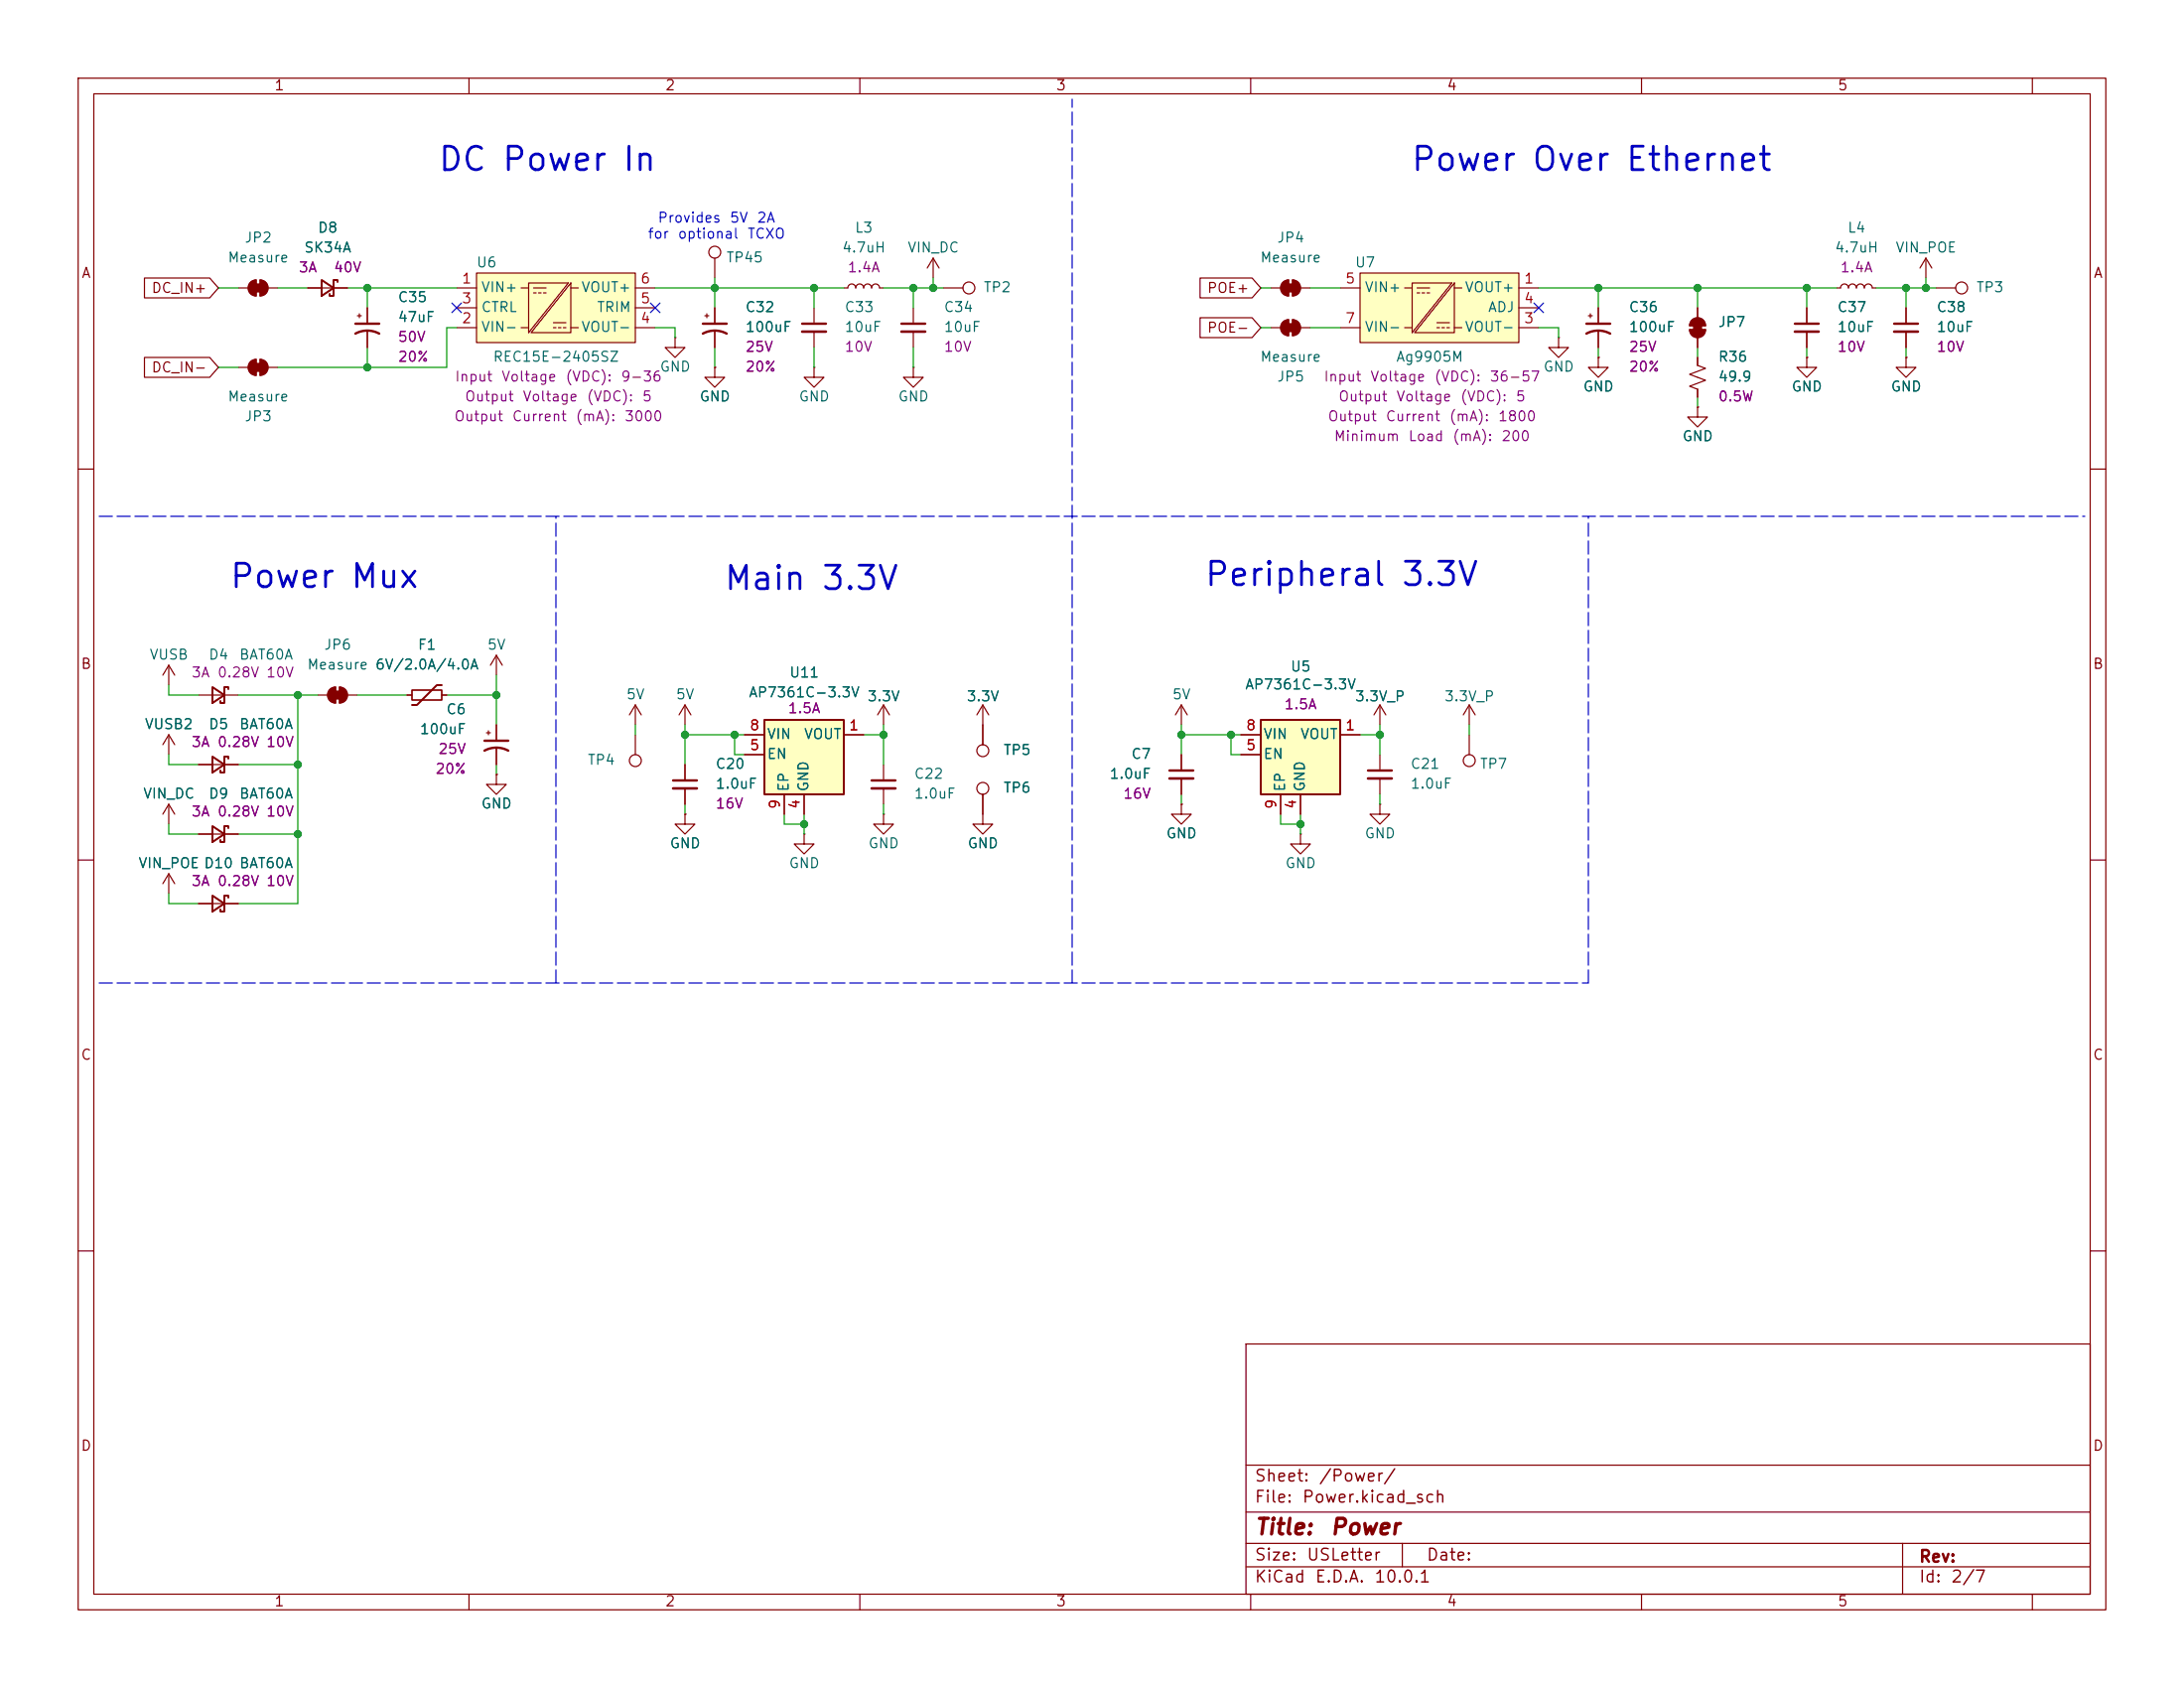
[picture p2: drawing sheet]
<svg xmlns="http://www.w3.org/2000/svg" width="279mm" height="216mm" viewBox="0 0 279 216" stroke-linecap="round" stroke-linejoin="round" font-family="sans-serif">
<g fill="none" stroke="#840000" stroke-width=".15">
<path d="M10 10h259.4v195.9h-259.4zM12 12h255.4v191.9h-255.4zM60 10v2M110 10v2M160 10v2M210 10v2M260 10v2M234.9 36.8h.6a.51 .51 0 0 1 .5-.5 .51 .51 0 0 1 .5 .5 .51 .51 0 0 1 .5-.5 .51 .51 0 0 1 .5 .5 .51 .51 0 0 1 .5-.5 .51 .51 0 0 1 .5 .5 .51 .51 0 0 1 .5-.5 .51 .51 0 0 1 .5 .5h.5M243.8 45.7v1.3h1.3l-1.3 1.3-1.2-1.3h1.2M243.8 45.7h.1M10 60h2M267.4 60h2"/>
<path d="M62.2 93.7h.5M62.5 93.5v.5M63.5 99.1v1.2h1.3l-1.3 1.3-1.3-1.3h1.3M63.5 99.1h.1M63.5 83.8l-.8 1.3M63.5 83.8l.8 1.3M63.5 83.8v2.6M63.5 92.7v2M63.5 95.8v2M10 110h2M267.4 110h2M10 160h2"/>
<path d="M159.4 171.9h108v32h-108zM267.4 160h2M159.4 197.4h108M159.4 193.4h108M159.4 187.4h108M179.4 197.4v3M243.4 197.4v6.5M60 203.9v2M110 203.9v2M159.4 200.4h108M160 203.9v2M210 203.9v2"/>
<path d="M260 203.9v2"/>
</g>
<path d="M62 96a3.2 3.2 0 0 1 3 0M62 94.7h3" fill="none" stroke="#840000" stroke-width=".3"/>
<path d="M61 34.9h20.3v8.9h-20.3z" fill="#ffffc2"/>
<g fill="none" stroke="#840000" stroke-width=".15">
<path d="M58.4 36.8h2.6M58.4 39.4h2.6M61 34.9h20.3v8.9h-20.3zM66.7 36.8h.9M67.6 36.2h5.1l-5.1 6.3zM68.3 36.8h1.5M68.3 37.5h.3M68.9 37.5h.3M69.5 37.5h.3M73 36.2v6.3h-5.1zM73 36.8h1M81.3 36.8h2.5"/>
<path d="M81.3 39.4h2.5M119.4 33l-.8 1.3M119.4 33l.7 1.3M119.4 33v2.6M120.6 36.8h2.6M231.1 39.4v2M58.4 41.9h2.6M66.7 41.9h.9M70.8 41.9h.3M70.8 41.3h1.6M71.4 41.9h.4M72.1 41.9h.3"/>
<path d="M73 41.9h1M81.3 41.9h2.5M86.4 43.2v1.3h1.2l-1.2 1.2-1.3-1.2h1.3M86.4 43.2h.1M231.1 45.7v1.3h1.3l-1.3 1.3-1.2-1.3h1.2M231.1 45.7h.1M231.1 42.4v2.1M87.6 97.8v2M113 97.8v2M21.6 111.8l-.8 1.2M21.6 111.8l.8 1.2M21.6 111.8v2.5"/>
<path d="M87.6 100.8v2.1M113 100.8v2.1"/>
<circle cx="124" cy="36.8" r=".76"/>
</g>
<path d="M229.6 41.4h3.1M86.1 99.8h3.1M111.5 99.8h3.1" fill="none" stroke="#840000" stroke-width=".3"/>
<path d="M229.6 42.4h3.1M86.1 100.8h3.1M111.5 100.8h3.1" fill="none" stroke="#840000" stroke-width=".33"/>
<path d="M161.3 92.1h10.1v9.5h-10.1z" fill="#ffffc2"/>
<path d="M27.2 87.9l1.5 1-1.5 1zM29.2 88.1v-.2h-.5v2h-.5v-.2M161.3 92.1h10.1v9.5h-10.1z" fill="none" stroke="#840000" stroke-width=".25"/>
<g fill="none" stroke="#840000" stroke-width=".15">
<path d="M25.4 88.9h5.1M81.3 90.2v2.5M81.3 94v2.5M81.3 90.2l-.8 1.2M81.3 90.2l.7 1.2M87.6 90.2l-.7 1.2M87.6 90.2l.8 1.2M87.6 90.2v2.5M158.7 94h2.6M158.7 96.5h2.6M171.4 94h2.6M87.6 104.1v1.3h1.3l-1.3 1.3-1.2-1.3h1.2"/>
<path d="M87.6 104.1h.1M163.8 101.6v2.5M166.4 101.6v2.5"/>
<circle cx="81.3" cy="97.3" r=".76"/>
</g>
<path d="M97.8 92.1h10.1v9.5h-10.1z" fill="#ffffc2"/>
<path d="M56.5 87.6h-.6l-2.6 2.6h-.6M97.8 92.1h10.1v9.5h-10.1z" fill="none" stroke="#840000" stroke-width=".25"/>
<g fill="none" stroke="#840000" stroke-width=".15">
<path d="M91.4 33v2.6M104.1 47v1.3h1.3l-1.3 1.2-1.2-1.2h1.2M104.1 47h.1M199.4 43.2v1.3h1.3l-1.3 1.2-1.3-1.2h1.3M199.4 43.2h.1M52.1 88.9h.6M56.5 88.9h.6M95.2 94h2.6M95.2 96.5h2.6M107.9 94h2.6M113 90.2l-.7 1.2M113 90.2l.8 1.2"/>
<path d="M113 90.2v2.5M21.6 102.9l-.8 1.2M21.6 102.9l.8 1.2M21.6 102.9v2.5M100.3 101.6v2.5M102.9 106.7v1.3h1.2l-1.2 1.2-1.3-1.2h1.3M102.9 106.7h.1M102.9 101.6v2.5M113 104.1v1.3h1.3l-1.3 1.3-1.2-1.3h1.2M113 104.1h.1M166.4 106.7v1.3h1.2l-1.2 1.2-1.3-1.2h1.3M166.4 106.7h.1"/>
<circle cx="91.4" cy="32.3" r=".76"/>
</g>
<path d="M52.7 88.3h3.8v1.2h-3.8z" fill="none" stroke="#840000" stroke-width=".2"/>
<path d="M174 34.9h20.3v8.9h-20.3z" fill="#ffffc2"/>
<g fill="none" stroke="#840000" stroke-width=".15">
<path d="M18.5 35.6h8.3l1.1 1.2-1.1 1.3h-8.3zM30.5 36.8h1.2M32 36.1l.4-.2 .4-.1v2a1.02 1.02 0 0 1-1-.6 1.02 1.02 0 0 1 .2-1.1zM33.3 35.8a1.02 1.02 0 0 1 1 1 1.02 1.02 0 0 1-1 1zM34.3 36.8h1.3M39.4 36.8h5M47 39.4v2M91.4 39.4v2M104.1 39.4v2M107.9 36.8h.6a.51 .51 0 0 1 .5-.5 .51 .51 0 0 1 .5 .5 .51 .51 0 0 1 .5-.5 .51 .51 0 0 1 .5 .5 .51 .51 0 0 1 .5-.5 .51 .51 0 0 1 .5 .5 .51 .51 0 0 1 .5-.5 .51 .51 0 0 1 .5 .5h.5M116.8 39.4v2M153.5 35.6h6.7l1.1 1.2-1.1 1.3h-6.7z"/>
<path d="M162.6 36.8h1.2M164.1 36.1l.4-.2 .3-.1v2a1.02 1.02 0 0 1-.9-.6 1.02 1.02 0 0 1 .2-1.1zM165.4 35.8a1.02 1.02 0 0 1 1 1 1.02 1.02 0 0 1-1 1zM166.4 36.8h1.2M171.4 36.8h2.6M174 34.9h20.3v8.9h-20.3zM179.7 36.8h1M180.7 36.2h5l-5 6.3zM181.3 36.8h1.6M181.3 37.5h.3M181.9 37.5h.3M182.6 37.5h.3"/>
<path d="M186.1 36.2v6.3h-5.1zM186.1 36.8h.9M194.3 36.8h2.5M194.3 39.4h2.5M204.5 39.4v2M217.2 39.4v1.2M231.1 39.4v2M243.8 39.4v2M246.4 33l-.8 1.3M246.4 33l.7 1.3M246.4 33v2.6M247.6 36.8h2.6"/>
<path d="M18.5 45.7h8.3l1.1 1.3-1.1 1.3h-8.3zM30.5 47h1.2M32 46.3l.4-.3h.4v2a1.02 1.02 0 0 1-1-.6 1.02 1.02 0 0 1 .2-1.1zM33.3 46a1.02 1.02 0 0 1 1 1 1.02 1.02 0 0 1-1 1zM34.3 47h1.3M45.7 40.4h.5M46 40.1v.5M47 42.4v2.1M90.2 40.4h.5M90.4 40.1v.5M91.4 47v1.3h1.3l-1.3 1.2-1.2-1.2h1.2M91.4 47h.1"/>
<path d="M91.4 42.4v2.1M104.1 42.4v2.1M116.8 47v1.3h1.3l-1.3 1.2-1.2-1.2h1.2M116.8 47h.1M116.8 42.4v2.1M153.5 40.6h6.7l1.1 1.3-1.1 1.3h-6.7zM162.6 41.9h1.2M164.1 41.2l.4-.2 .3-.1v2a1.02 1.02 0 0 1-.9-.6 1.02 1.02 0 0 1 .2-1.1zM165.4 40.9a1.02 1.02 0 0 1 1 1 1.02 1.02 0 0 1-1 1zM166.4 41.9h1.2M171.4 41.9h2.6M179.7 41.9h1"/>
<path d="M183.8 41.9h.3M183.8 41.3h1.6M184.5 41.9h.3M185.1 41.9h.3M186.1 41.9h.9M194.3 41.9h2.5M203.2 40.4h.5M203.5 40.1v.5M204.5 45.7v1.3h1.2l-1.2 1.3-1.3-1.3h1.3M204.5 45.7h.1M204.5 42.4v2.1M216.2 42.2h2a1.02 1.02 0 0 1-1 1 1.02 1.02 0 0 1-1-1z"/>
<path d="M216.4 40.9a1.02 1.02 0 0 1 1.2-.2 1.02 1.02 0 0 1 .6 1h-2v-.5zM217.2 52.1v1.2h1.2l-1.2 1.3-1.3-1.3h1.3M217.2 52.1h.1M217.2 45.7v1l1 .4-2 .8 2 .7-2 .8 1 .4v1M217.2 43.2v1.3M231.1 45.7h.1M231.1 42.4v2.1M243.8 45.7h.1M243.8 42.4v2.1M21.6 85.1l-.8 1.3M21.6 85.1l.8 1.3M21.6 85.1v2.5"/>
<path d="M21.6 94v2.5M21.6 94l-.8 1.3M21.6 94l.8 1.3M25.4 97.8h5.1M40.6 88.9h1.3M42.2 88.2l.4-.3h.3v2a1.02 1.02 0 0 1-.9-.6 1.02 1.02 0 0 1 .2-1.1zM43.4 87.9a1.02 1.02 0 0 1 1 1 1.02 1.02 0 0 1-1 1zM44.4 88.9h1.3M52.1 88.9h.6M56.5 88.9h.6M63.5 99.1h.1M63.5 92.7v2"/>
<path d="M63.5 95.8v2M87.6 97.8v2M95.2 94h2.6M95.2 96.5h2.6M107.9 94h2.6M125.7 90.2v5.1M125.7 90.2l-.7 1.2M125.7 90.2l.8 1.2M151.1 90.2v2.5M151.1 96.5v2.1M151.1 99.6v2M151.1 90.2l-.7 1.2"/>
<path d="M151.1 90.2l.8 1.2M158.7 94h2.6M158.7 96.5h2.6M171.4 94h2.6M176.5 90.2l.8 1.2M176.5 90.2v2.5M176.5 96.5v2.1M176.5 99.6v2M176.5 90.2l-.7 1.2M188 90.2v2.5M188 94v2.5M188 90.2l.7 1.2"/>
<path d="M188 90.2l-.8 1.2M25.4 115.6h5.1M25.4 106.7h5.1M87.6 104.1h.1M87.6 100.8v2.1M100.3 101.6v2.5M102.9 101.6v2.5M125.7 101.6v3.8h1.3l-1.3 1.3-1.2-1.3h1.2M151.1 102.9v1.2h1.3l-1.3 1.3-1.2-1.3h1.2M151.1 102.9h.1M163.8 101.6v2.5M166.4 101.6v2.5"/>
<path d="M176.5 102.9v1.2h1.3l-1.3 1.3-1.2-1.3h1.2M176.5 102.9h.1"/>
<circle cx="251" cy="36.8" r=".76"/>
<circle cx="125.7" cy="96" r=".76"/>
<circle cx="188" cy="97.3" r=".76"/>
<circle cx="125.7" cy="100.8" r=".76"/>
</g>
<path d="M45.5 42.7a3.2 3.2 0 0 1 3 0M45.5 41.4h3M89.9 42.7a3.2 3.2 0 0 1 3.1 0M89.9 41.4h3.1M102.6 41.4h3.1M115.3 41.4h3.1M202.9 42.7a3.2 3.2 0 0 1 3.1 0M202.9 41.4h3.1M242.3 41.4h3.1M149.6 98.6h3.1M175 98.6h3.1" fill="none" stroke="#840000" stroke-width=".3"/>
<g fill="#840000" stroke="#840000" stroke-width=".15">
<path d="M42.7 88.4h1v1h-1z"/>
<path d="M42.2 88.2l.4-.3h.3v2a1.02 1.02 0 0 1-.9-.6 1.02 1.02 0 0 1 .2-1.1z"/>
<path d="M43.4 87.9a1.02 1.02 0 0 1 1 1 1.02 1.02 0 0 1-1 1z"/>
<path d="M216.7 41.4h1v1h-1z"/>
<path d="M216.2 42.2h2a1.02 1.02 0 0 1-1 1 1.02 1.02 0 0 1-1-1z"/>
<path d="M216.4 40.9a1.02 1.02 0 0 1 1.2-.2 1.02 1.02 0 0 1 .6 1h-2v-.5z"/>
<path d="M164.6 41.4h1v1h-1z"/>
<path d="M164.1 41.2l.4-.2 .3-.1v2a1.02 1.02 0 0 1-.9-.6 1.02 1.02 0 0 1 .2-1.1z"/>
<path d="M165.4 40.9a1.02 1.02 0 0 1 1 1 1.02 1.02 0 0 1-1 1z"/>
<path d="M164.6 36.3h1v1h-1z"/>
<path d="M164.1 36.1l.4-.2 .3-.1v2a1.02 1.02 0 0 1-.9-.6 1.02 1.02 0 0 1 .2-1.1z"/>
<path d="M165.4 35.8a1.02 1.02 0 0 1 1 1 1.02 1.02 0 0 1-1 1z"/>
<path d="M32.5 46.5h1v1h-1z"/>
<path d="M32 46.3l.4-.3h.4v2a1.02 1.02 0 0 1-1-.6 1.02 1.02 0 0 1 .2-1.1z"/>
<path d="M33.3 46a1.02 1.02 0 0 1 1 1 1.02 1.02 0 0 1-1 1z"/>
<path d="M32.5 36.3h1v1h-1z"/>
<path d="M32 36.1l.4-.2 .4-.1v2a1.02 1.02 0 0 1-1-.6 1.02 1.02 0 0 1 .2-1.1z"/>
<path d="M33.3 35.8a1.02 1.02 0 0 1 1 1 1.02 1.02 0 0 1-1 1z"/>
</g>
<path d="M102.6 42.4h3.1M115.3 42.4h3.1M242.3 42.4h3.1M149.6 99.6h3.1M175 99.6h3.1" fill="none" stroke="#840000" stroke-width=".33"/>
<path d="M41.1 35.8l1.6 1-1.6 1zM43.2 36.1v-.3h-.5v2h-.5v-.2M27.2 96.8l1.5 1-1.5 1zM29.2 97v-.2h-.5v2h-.5v-.2M27.2 114.6l1.5 1-1.5 1zM27.2 105.7l1.5 1-1.5 1zM29.2 114.8v-.2h-.5v2h-.5v-.3M29.2 105.9v-.2h-.5v2h-.5v-.3" fill="none" stroke="#840000" stroke-width=".25"/>
<path d="M12.7 66h254M12.7 125.7h190.5M71.1 125.7v-59.7M137.2 125.7v-113M203.2 125.7v-59.7" fill="none" stroke="#0000c2" stroke-width=".15" stroke-dasharray="1.7 .6"/>
<g fill="none" stroke="#009600" stroke-width=".15">
<path d="M27.9 36.8h2.6M35.6 36.8h3.8M44.4 36.8h14M47 36.8v2.6M83.8 36.8h24.1M91.4 35.6v3.8M104.1 36.8v2.6M113 36.8h7.6M116.8 36.8v2.6M119.4 35.6v1.2M161.3 36.8h1.3M167.6 36.8h3.8"/>
<path d="M196.8 36.8h38.1M204.5 36.8v2.6M217.2 36.8v2.6M231.1 36.8v2.6M240 36.8h7.6M243.8 36.8v2.6M246.4 35.6v1.2M27.9 47h2.6M47 44.5v2.5M58.4 41.9h-1.3v5.1h-21.5M83.8 41.9h2.6v1.3M91.4 44.5v2.5"/>
<path d="M104.1 44.5v2.5M116.8 44.5v2.5M161.3 41.9h1.3M167.6 41.9h3.8M196.8 41.9h2.6v1.3M204.5 44.5v1.2M217.2 44.5v1.2M217.2 50.8v1.3M231.1 44.5v1.2M243.8 44.5v1.2M21.6 87.6v1.3h3.8M21.6 96.5v1.3h3.8"/>
<path d="M30.5 97.8h7.6M30.5 88.9h10.1M38.1 88.9v26.7h-7.6M45.7 88.9h6.4M57.1 88.9h6.4M63.5 86.4v6.3M63.5 97.8v1.3M81.3 92.7v1.3M87.6 94h7.6M87.6 92.7v5.1M94 94v2.5h1.2M110.5 94h2.5"/>
<path d="M113 92.7v5.1M151.1 94h7.6M151.1 92.7v3.8M157.5 94v2.5h1.2M174 94h2.5M176.5 92.7v3.8M188 92.7v1.3M21.6 105.4v1.3h3.8M21.6 114.3v1.3h3.8M30.5 106.7h7.6M87.6 102.9v1.2M100.3 104.1v1.3h2.6"/>
<path d="M102.9 104.1v2.6M113 102.9v1.2M151.1 101.6v1.3M163.8 104.1v1.3h2.6M166.4 104.1v2.6M176.5 101.6v1.3"/>
</g>
<path d="M57.8 38.8l1.2 1.2M59 38.8l-1.2 1.2M83.2 38.8l1.2 1.2M84.4 38.8l-1.2 1.2M196.2 38.8l1.3 1.2M197.5 38.8l-1.3 1.2" fill="none" stroke="#000084" stroke-width=".15"/>
<g fill="#009600" stroke="#009600" stroke-width=".13">
<circle cx="87.6" cy="94" r=".46"/>
<circle cx="94" cy="94" r=".46"/>
<circle cx="113" cy="94" r=".46"/>
<circle cx="204.5" cy="36.8" r=".46"/>
<circle cx="217.2" cy="36.8" r=".46"/>
<circle cx="246.4" cy="36.8" r=".46"/>
<circle cx="243.8" cy="36.8" r=".46"/>
<circle cx="231.1" cy="36.8" r=".46"/>
<circle cx="91.4" cy="36.8" r=".46"/>
<circle cx="104.1" cy="36.8" r=".46"/>
<circle cx="116.8" cy="36.8" r=".46"/>
<circle cx="119.4" cy="36.8" r=".46"/>
<circle cx="176.5" cy="94" r=".46"/>
<circle cx="157.5" cy="94" r=".46"/>
<circle cx="151.1" cy="94" r=".46"/>
<circle cx="166.4" cy="105.4" r=".46"/>
<circle cx="63.5" cy="88.9" r=".46"/>
<circle cx="38.1" cy="97.8" r=".46"/>
<circle cx="38.1" cy="88.9" r=".46"/>
<circle cx="38.1" cy="106.7" r=".46"/>
<circle cx="47" cy="36.8" r=".46"/>
<circle cx="47" cy="47" r=".46"/>
<circle cx="102.9" cy="105.4" r=".46"/>
</g>
<g font-size="3" fill="#0000c2">
<text x="55.9" y="22.6">DC Power In</text>
<text x="180.3" y="22.6">Power Over Ethernet</text>
<text x="29.2" y="76">Power Mux</text>
<text x="92.5" y="76.2">Main 3.3V</text>
<text x="153.9" y="75.7">Peripheral 3.3V</text>
</g>
<g font-size="2" fill="#840000">
<text x="160.4" y="196.8">Title:</text>
<text x="170.1" y="196.8">Power</text>
</g>
<g font-size="1.5" fill="#840000">
<text x="160.4" y="189.9">Sheet:</text>
<text x="168.6" y="189.9">/Power/</text>
<text x="160.4" y="192.6">File:</text>
<text x="166.5" y="192.6">Power.kicad_sch</text>
<text x="160.4" y="202.8">KiCad</text>
<text x="160.4" y="200">Size:</text>
<text x="167.1" y="200">USLetter</text>
<text x="168.1" y="202.8">E.D.A.</text>
<text x="175.7" y="202.8">10.0.1</text>
<text x="182.4" y="200">Date:</text>
<text x="245.4" y="200.2">Rev:</text>
<text x="245.4" y="202.8">Id:</text>
<text x="249.5" y="202.8">2/7</text>
</g>
<g font-size="1.3" fill="#840000">
<text x="35" y="11.9">1</text>
<text x="85" y="11.9">2</text>
<text x="135" y="11.9">3</text>
<text x="185" y="11.9">4</text>
<text x="235" y="11.9">5</text>
<text x="10.3" y="35.9">A</text>
<text x="267.7" y="35.9">A</text>
<text x="19.3" y="37.8">DC_IN+</text>
<text x="154.3" y="37.8">POE+</text>
<text x="19.3" y="47.9">DC_IN-</text>
<text x="154.3" y="42.9">POE-</text>
<text x="10.3" y="85.9">B</text>
<text x="267.7" y="85.9">B</text>
<text x="10.3" y="135.9">C</text>
<text x="267.7" y="135.9">C</text>
<text x="10.3" y="185.9">D</text>
<text x="267.7" y="185.9">D</text>
<text x="35" y="205.8">1</text>
<text x="85" y="205.8">2</text>
<text x="135" y="205.8">3</text>
<text x="185" y="205.8">4</text>
<text x="235" y="205.8">5</text>
</g>
<g font-size="1.3" fill="#0000c2">
<text x="84.1" y="28.8">Provides</text>
<text x="93.3" y="28.8">5V</text>
<text x="96.7" y="28.8">2A</text>
<text x="82.8" y="30.8">for</text>
<text x="86.6" y="30.8">optional</text>
<text x="95.5" y="30.8">TCXO</text>
</g>
<g font-size="1.3" fill="#006464">
<text x="29" y="33.9">Measure</text>
<text x="31.2" y="31.3">JP2</text>
<text x="38.8" y="32.6">SK34A</text>
<text x="40.6" y="30.1">D8</text>
<text x="60.9" y="34.5">U6</text>
<text x="92.8" y="33.9">TP45</text>
<text x="107.6" y="32.6">4.7uH</text>
<text x="109.3" y="30.1">L3</text>
<text x="116" y="32.6">VIN_DC</text>
<text x="161.1" y="33.9">Measure</text>
<text x="163.3" y="31.3">JP4</text>
<text x="173.3" y="34.5">U7</text>
<text x="234.6" y="32.6">4.7uH</text>
<text x="236.3" y="30.1">L4</text>
<text x="242.4" y="32.6">VIN_POE</text>
<text x="50.8" y="39">C35</text>
<text x="50.8" y="41.5">47uF</text>
<text x="61.5" y="37.7">VIN+</text>
<text x="61.5" y="40.2">CTRL</text>
<text x="74.3" y="37.7">VOUT+</text>
<text x="76.3" y="40.2">TRIM</text>
<text x="95.3" y="40.2">C32</text>
<text x="108" y="40.2">C33</text>
<text x="120.7" y="40.2">C34</text>
<text x="125.7" y="37.7">TP2</text>
<text x="174.5" y="37.7">VIN+</text>
<text x="187.3" y="37.7">VOUT+</text>
<text x="190.3" y="40.2">ADJ</text>
<text x="208.3" y="40.2">C36</text>
<text x="235" y="40.2">C37</text>
<text x="247.7" y="40.2">C38</text>
<text x="252.7" y="37.7">TP3</text>
<text x="61.5" y="42.8">VIN-</text>
<text x="63" y="46.6">REC15E-2405SZ</text>
<text x="74.3" y="42.8">VOUT-</text>
<text x="84.3" y="47.9">GND</text>
<text x="95.3" y="42.8">100uF</text>
<text x="108" y="42.8">10uF</text>
<text x="120.7" y="42.8">10uF</text>
<text x="161.1" y="46.6">Measure</text>
<text x="174.5" y="42.8">VIN-</text>
<text x="178.5" y="46.6">Ag9905M</text>
<text x="187.3" y="42.8">VOUT-</text>
<text x="197.4" y="47.9">GND</text>
<text x="208.3" y="42.8">100uF</text>
<text x="219.7" y="42.1">JP7</text>
<text x="219.7" y="46.6">R36</text>
<text x="235" y="42.8">10uF</text>
<text x="247.7" y="42.8">10uF</text>
<text x="29" y="51.7">Measure</text>
<text x="89.4" y="51.7">GND</text>
<text x="102.1" y="51.7">GND</text>
<text x="114.8" y="51.7">GND</text>
<text x="163.3" y="49.1">JP5</text>
<text x="202.4" y="50.4">GND</text>
<text x="219.7" y="49.1">49.9</text>
<text x="229.1" y="50.4">GND</text>
<text x="241.8" y="50.4">GND</text>
<text x="31.2" y="54.2">JP3</text>
<text x="215.1" y="56.7">GND</text>
<text x="41.4" y="83.4">JP6</text>
<text x="53.4" y="83.4">F1</text>
<text x="62.2" y="83.4">5V</text>
<text x="19" y="84.7">VUSB</text>
<text x="26.6" y="84.7">D4</text>
<text x="30.5" y="84.7">BAT60A</text>
<text x="39.2" y="86">Measure 6V/2.0A/4.0A</text>
<text x="47.9" y="86">6V/2.0A/4.0A</text>
<text x="80" y="89.8">5V</text>
<text x="86.4" y="89.8">5V</text>
<text x="95.7" y="89.5">AP7361C-3.3V</text>
<text x="100.9" y="87">U11</text>
<text x="149.9" y="89.8">5V</text>
<text x="159.2" y="88.5">AP7361C-3.3V</text>
<text x="165" y="86.2">U5</text>
<text x="18.4" y="93.6">VUSB2</text>
<text x="26.6" y="93.6">D5</text>
<text x="30.5" y="93.6">BAT60A</text>
<text x="53.6" y="94.2">100uF</text>
<text x="57" y="91.7">C6</text>
<text x="98" y="94.8">VIN</text>
<text x="102.8" y="94.8">VOUT</text>
<text x="110.9" y="90">3.3V</text>
<text x="123.6" y="90">3.3V</text>
<text x="161.5" y="94.8">VIN</text>
<text x="166.3" y="94.8">VOUT</text>
<text x="173.3" y="90">3.3V_P</text>
<text x="184.7" y="90">3.3V_P</text>
<text x="75.1" y="98.1">TP4</text>
<text x="91.4" y="98.7">C20</text>
<text x="91.4" y="101.2">1.0uF</text>
<text x="98" y="97.4">EN</text>
<text x="101.2" y="101.3" transform="rotate(-90 101.2 101.3)">EP</text>
<text x="103.7" y="101.3" transform="rotate(-90 103.7 101.3)">GND</text>
<text x="116.8" y="99.9">C22</text>
<text x="128.3" y="101.7">TP6</text>
<text x="128.3" y="96.9">TP5</text>
<text x="141.8" y="99.9">1.0uF</text>
<text x="144.6" y="97.4">C7</text>
<text x="161.5" y="97.4">EN</text>
<text x="164.7" y="101.3" transform="rotate(-90 164.7 101.3)">EP</text>
<text x="167.2" y="101.3" transform="rotate(-90 167.2 101.3)">GND</text>
<text x="180.3" y="98.7">C21</text>
<text x="180.3" y="101.2">1.0uF</text>
<text x="189.2" y="98.7">TP7</text>
<text x="18.2" y="102.5">VIN_DC</text>
<text x="26.6" y="102.5">D9</text>
<text x="30.5" y="102.5">BAT60A</text>
<text x="61.5" y="103.7">GND</text>
<text x="116.8" y="102.5">1.0uF</text>
<text x="149.1" y="107.5">GND</text>
<text x="174.5" y="107.5">GND</text>
<text x="17.6" y="111.4">VIN_POE D10 BAT60A</text>
<text x="85.6" y="108.8">GND</text>
<text x="100.8" y="111.4">GND</text>
<text x="111" y="108.8">GND</text>
<text x="123.7" y="108.8">GND</text>
<text x="164.3" y="111.4">GND</text>
</g>
<g font-size="1.3" fill="#840084">
<text x="38.1" y="35.2">3A</text>
<text x="42.6" y="35.2">40V</text>
<text x="108.3" y="35.2">1.4A</text>
<text x="235.3" y="35.2">1.4A</text>
<text x="50.8" y="44">50V</text>
<text x="50.8" y="46.6">20%</text>
<text x="95.3" y="45.3">25V</text>
<text x="95.3" y="47.9">20%</text>
<text x="108" y="45.3">10V</text>
<text x="120.7" y="45.3">10V</text>
<text x="208.3" y="45.3">25V</text>
<text x="208.3" y="47.9">20%</text>
<text x="235" y="45.3">10V</text>
<text x="247.7" y="45.3">10V</text>
<text x="58.1" y="49.1">Input</text>
<text x="59.4" y="51.7">Output</text>
<text x="64.1" y="49.1">Voltage</text>
<text x="66.8" y="51.7">Voltage</text>
<text x="72.2" y="49.1">(VDC):</text>
<text x="75" y="51.7">(VDC):</text>
<text x="79.3" y="49.1">9-36</text>
<text x="82.1" y="51.7">5</text>
<text x="169.3" y="49.1">Input</text>
<text x="171.1" y="51.7">Output</text>
<text x="175.2" y="49.1">Voltage</text>
<text x="178.5" y="51.7">Voltage</text>
<text x="183.4" y="49.1">(VDC):</text>
<text x="186.7" y="51.7">(VDC):</text>
<text x="190.5" y="49.1">36-57</text>
<text x="193.8" y="51.7">5</text>
<text x="219.7" y="51.7">0.5W</text>
<text x="58" y="54.2">Output</text>
<text x="65.4" y="54.2">Current</text>
<text x="73.5" y="54.2">(mA):</text>
<text x="79.8" y="54.2">3000</text>
<text x="169.8" y="54.2">Output</text>
<text x="170.6" y="56.7">Minimum</text>
<text x="177.2" y="54.2">Current</text>
<text x="180.1" y="56.7">Load</text>
<text x="185.3" y="54.2">(mA):</text>
<text x="185.7" y="56.7">(mA):</text>
<text x="191.6" y="54.2">1800</text>
<text x="192" y="56.7">200</text>
<text x="24.4" y="87">3A 0.28V 10V</text>
<text x="24.4" y="95.9">3A 0.28V 10V</text>
<text x="100.7" y="91.5">1.5A</text>
<text x="164.2" y="91">1.5A</text>
<text x="55.6" y="99.3">20%</text>
<text x="56" y="96.7">25V</text>
<text x="24.4" y="104.7">3A 0.28V 10V</text>
<text x="91.4" y="103.7">16V</text>
<text x="143.6" y="102.5">16V</text>
<text x="24.4" y="113.6">3A 0.28V 10V</text>
</g>
<g font-size="1.3" fill="#a90000">
<text x="59" y="36.6">1</text>
<text x="59" y="41.7">2</text>
<text x="59" y="39.1">3</text>
<text x="81.8" y="41.7">4</text>
<text x="81.8" y="39.1">5</text>
<text x="81.8" y="36.6">6</text>
<text x="172" y="36.6">5</text>
<text x="172" y="41.7">7</text>
<text x="194.9" y="36.6">1</text>
<text x="194.9" y="41.7">3</text>
<text x="194.9" y="39.1">4</text>
<text x="95.8" y="93.7">8</text>
<text x="108.5" y="93.7">1</text>
<text x="159.3" y="93.7">8</text>
<text x="172" y="93.7">1</text>
<text x="95.8" y="96.3">5</text>
<text x="159.3" y="96.3">5</text>
<text x="100.1" y="103.6" transform="rotate(-90 100.1 103.6)">9</text>
<text x="102.6" y="103.6" transform="rotate(-90 102.6 103.6)">4</text>
<text x="163.6" y="103.6" transform="rotate(-90 163.6 103.6)">9</text>
<text x="166.1" y="103.6" transform="rotate(-90 166.1 103.6)">4</text>
</g>
</svg>
